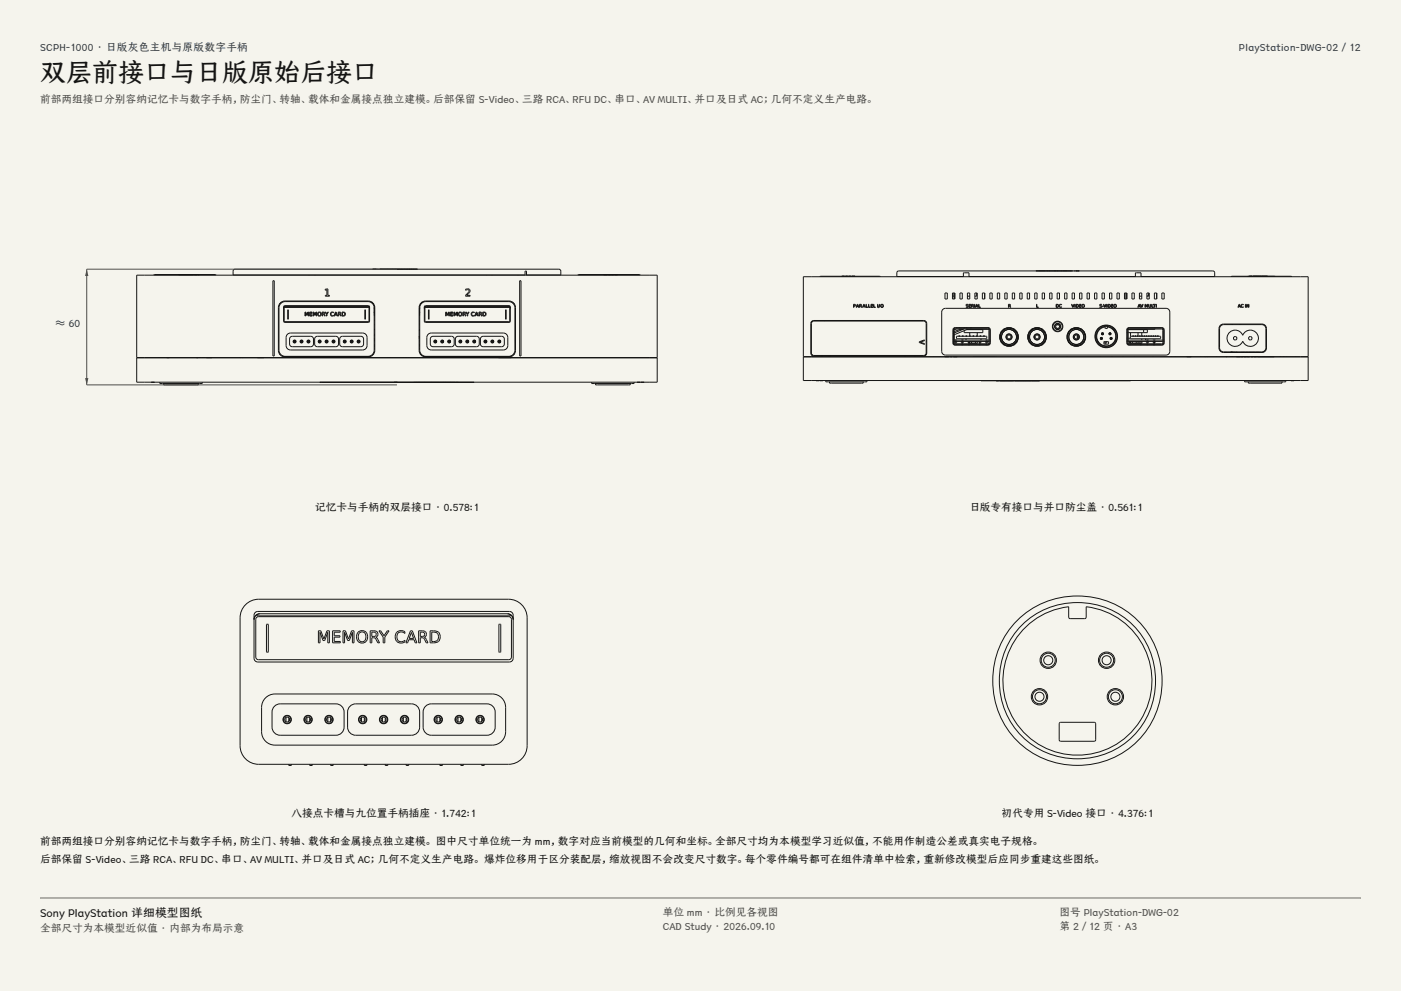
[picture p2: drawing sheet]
<svg xmlns="http://www.w3.org/2000/svg" width="420mm" height="297mm" viewBox="0 0 420 297" stroke-linecap="round" stroke-linejoin="round" font-family="sans-serif">
<g fill="#f5f4ed">
<path d="M0 0h420v297h-420z"/>
<path d="M12 12h396v275h-396z"/>
</g>
<g fill="none" stroke="#141413" stroke-width=".3">
<path d="M41 82.5h156v24.7h-156zM46.1 82.5h18.7M53.6 82.3h.7M53.6 82.3h.1M53.7 82.3h.1M54.3 82.3h.1M54.4 82.3h1.1M54.4 82.3h.1M55.5 82.3h.1M55.6 82.3h.1M55.6 82.3h2.4M55.9 82.3h.1"/>
<path d="M56.1 82.3h.1M56.4 82.3h.1M56.6 82.3h.1M56.8 82.3h.1M57.1 82.3h.1M57.2 82.3h.1M57.3 82.3h.1M58 82.3h.1M58.3 82.3h.5M58.3 82.3h.1M58.4 82.3h.1M58.8 82.3h.4"/>
<path d="M58.8 82.3h.1M59 82.3h.1M59.2 82.3h.1M59.4 82.3l.3 .2M70 80.9l.5-.2h97l.6 .3v1.4h-10.3v-1.1h-.4v1.1h-87.5zM81.8 84.1h.4v22.6h-.4zM83.8 91.1h.2M84 90.8l1.4-.6h25a1.96 1.96 0 0 1 2 2v12.8a1.96 1.96 0 0 1-2 2h-25a1.96 1.96 0 0 1-1.9-2v-12.8zM84.1 90.7h.3M85.2 92l-.2 .4 .2-.4 .4-.2zM85.2 91.6h25.2l.4 .4v4.2l-.4 .4h-25l-.4-.4v-4.2zM85.2 92.2l25.2-.1 .2 .3v3.7l-.2 .3h-24.9l-.3-.3z"/>
<path d="M85.3 91.9h25.2M85.6 91.8h24.6M86.3 95.6h.1M86.3 95.6v-2.7h.1v2.7M86.4 95.6h.1M91.4 93.5h.3l.3 .8 .3-.8h.2v1.2h-.1v-1l-.4 .8-.4-.8v1h-.2zM92.6 82.4v.1M92.8 93.5h.8l-.6 .2v.3h.6l-.6 .2v.4l.6 .1h-.8zM93.9 93.5h.2l.3 .8 .3-.8h.3v1.2h-.2v-1l-.3 .8-.5-.8v1h-.1zM94.4 82.4v.1M96.6 93.5h.3a.33 .33 0 0 1 .4 .2 .33 .33 0 0 1-.2 .5l.4 .5-.6-.5-.3 .5zM96.7 93.7h.4v.3l-.4 .1z"/>
<path d="M97.4 93.5l.5 .5 .5-.5-.4 .6v.6zM97.5 86.7l.8-.1v1.9h.5v.3h-1.3v-.3h.5v-1.6l-.5 .1zM99.2 93.7a.46 .46 0 0 1 .8 .1 .47 .47 0 0 0-.6 0 .47 .47 0 0 0 0 .7 .47 .47 0 0 0 .6 0 .57 .57 0 0 1-.9 0 .57 .57 0 0 1 .1-.8zM100.6 93.5h.2l.4 1.2-.3-.3h-.5l-.3 .3zM100.7 93.7l.2 .6h-.4zM101.4 93.5h.4a.33 .33 0 0 1 .3 .2 .33 .33 0 0 1-.1 .5l.3 .5-.6-.5-.3 .5zM101.6 93.7h.3v.3l-.3 .1zM102.5 93.5a.68 .68 0 0 1 1 .6 .68 .68 0 0 1-1 .6zM102.7 93.7a.5 .5 0 0 1 .7 .4 .5 .5 0 0 1-.7 .5zM109.4 92.9h.2l-.1 2.7h-.1zM110.2 91.8l.4 .2 .2 .4-.2-.4zM111.2 90.6h.4"/>
<path d="M111.4 90.7h.3M111.7 80.6l1.2 .1M111.7 80.6v.1M111.8 91.1h.2M111.9 91.2h.2M112 80.6v.1M112.2 91.9h.1M112.2 92.6v.1M112.2 96h.2M112.2 93.4v.4M112.2 98.7h.2M112.2 97.3h.2"/>
<path d="M112.2 94.6h.1M112.4 92.1h-.2v12.8a1.85 1.85 0 0 1-1.9 1.9h-24.8a1.85 1.85 0 0 1-1.9-1.9v-12.7a1.85 1.85 0 0 1 1.9-1.8h24.8a1.85 1.85 0 0 1 1.9 1.8M112.4 98.8h-.2M112.9 80.6v.1M113.2 80.6h.2M113.2 80.6v.1M113.4 80.6v.1M113.8 80.7h.9M113.8 80.6v.1M114.7 80.6h.2M114.7 80.6v.1M114.9 80.7h.3"/>
<path d="M114.9 80.6v.1M115.2 80.6l.7 .1M115.2 80.6v.1M115.3 80.6v.1M115.9 80.6h.6M115.9 80.6v.1M116.5 80.7h.3M116.5 80.6v.1M116.8 80.7h.1M116.8 80.6v.1M116.8 80.7h1.2M118 80.6h.4"/>
<path d="M118 80.6v.1M118.2 80.6v.1M118.4 80.6v.1M119.1 80.6v.1M119.3 80.6l-.9 .1M119.3 80.7h.9M119.3 80.6v.1M120.2 80.6h.2M120.2 80.6v.1M120.4 80.7h.3M120.4 80.6v.1M120.7 80.6h.2"/>
<path d="M120.7 80.6v.1M120.9 80.6v.1M121.5 80.6l-.6 .1M121.5 80.7h.3M121.5 80.6v.1M121.8 80.6h.3M121.8 80.6v.1M122.1 80.7h.3M122.1 80.6v.1M122.4 80.7h1.2M122.4 80.6v.1M123.6 80.7h.4"/>
<path d="M123.6 80.6v.1M124 80.6h.2M124 80.6v.1M124.2 80.7h.7M124.2 80.6v.1M124.9 80.6h.2M124.9 80.6v.1M125.1 80.6v.1M125.6 98.9l.2 .1zM125.6 96h.2M125.6 96.4h.2M125.6 98.7h.2"/>
<path d="M125.6 97.3h.2M125.6 96.8h.2M125.6 92.1h.2v12.8a1.85 1.85 0 0 0 1.9 1.9h24.8a1.85 1.85 0 0 0 1.9-1.9v-12.7a1.85 1.85 0 0 0-1.9-1.8h-24.8a1.85 1.85 0 0 0-1.9 1.8M125.7 91.9h.1M125.8 92.6v2M125.8 93.4v.4M125.9 91.2h.2M126 91.1h.2M126.2 90.8l1.4-.6h25a1.96 1.96 0 0 1 1.9 2v12.8a1.96 1.96 0 0 1-1.9 2h-25a1.96 1.96 0 0 1-2-2v-12.8zM126.3 90.7h.3M126.4 90.6h.4M127.3 91.8l.3-.2h25l.4 .4v4.2l-.4 .4h-25l-.4-.4z"/>
<path d="M127.4 92l-.2 .4 .2-.4 .4-.2zM127.5 91.9h25.2M127.5 92.2l25-.1 .3 .3v3.7l-.3 .3h-24.9l-.2-.3zM127.8 91.8h24.6M128.4 95.6h.1M128.4 95.6l.1-2.7h.1v2.7M128.5 95.6h.1M128.6 95.6h.1M133.6 93.5h.2l.4 .8 .3-.8h.2v1.2h-.2v-1l-.3 .8-.4-.8v1h-.2zM135 93.5h.8l-.6 .2v.3h.6l-.6 .2v.4l.6 .1h-.8zM136.1 93.5h.2l.3 .8 .3-.8h.2v1.2h-.1v-1l-.3 .8-.5-.8v1h-.1zM138.8 93.5h.3a.33 .33 0 0 1 .4 .2 .33 .33 0 0 1-.2 .5l.4 .5-.6-.5-.3 .5z"/>
<path d="M138.9 93.7h.4v.3l-.4 .1zM139.6 86.7a.83 .83 0 0 1 1.3 .2 .83 .83 0 0 1-.6 1.2l-.4 .4h1v.3h-1.3l.7-1a.56 .56 0 0 0 .2-.9 .56 .56 0 0 0-.9 .1zM139.6 93.5l.5 .5 .5-.5-.4 .6v.6zM141.4 93.7a.46 .46 0 0 1 .8 .1 .47 .47 0 0 0-.6 0 .47 .47 0 0 0 0 .7 .47 .47 0 0 0 .6 0 .57 .57 0 0 1-.9 0 .57 .57 0 0 1 .1-.8zM142.8 93.5h.2l.4 1.2-.3-.3h-.5l-.3 .3zM142.9 93.7l.2 .6h-.5zM143.6 93.5h.3a.33 .33 0 0 1 .4 .2 .33 .33 0 0 1-.2 .5l.4 .5-.6-.5-.3 .5zM143.7 93.7h.4v.3l-.4 .1zM144.7 93.5a.68 .68 0 0 1 1 .6 .68 .68 0 0 1-1 .6zM144.9 93.7a.5 .5 0 0 1 .7 .4 .5 .5 0 0 1-.7 .5zM145.8 82.4v.1M147.5 82.4v.1"/>
<path d="M151.6 92.9h.1v2.7h-.1zM152.4 91.8l.4 .2 .2 .4-.2-.4zM153.6 90.7h.3M154 91.1h.2M155.3 82.4v.1M155.8 84.1h.4v22.6h-.4zM173.2 82.5h18.7M181 82.3h1.1M181 82.3h.1M182.1 82.3h.1M182.3 82.3h.8M182.3 82.3h.1"/>
<path d="M182.5 82.3h.1M183.1 82.3h.1M183.3 82.3h.7M183.3 82.3h.1M184 82.3h.1M184.3 82.3h.8M184.3 82.3h.1M184.4 82.3h.1M184.9 82.3h.1M185.1 82.3h.1M41 107.3h156v7.2h-156zM44.8 107.2v.1"/>
<path d="M45.3 114.6h1M45.3 114.6h.1M45.5 114.6h.1M45.7 114.6h.1M45.9 114.6h.1M46.2 114.6h.1M46.3 114.6h.1M47.6 107.2v.1M47.7 107.2v.1M47.9 114.5v.4h12.7v-.4M48.1 107.2v.1M48.3 107.2v.1"/>
<path d="M48.7 107.2v.1M48.9 107.2v.1M49.1 114.9v.5h10.4v-.5M49.3 107.2v.1M49.5 107.2v.1M50 107.3h.7M50 107.2h.1M50.3 107.2h.1M51.3 107.2v.1M52 107.2v.1M53.8 107.2v.1M57 107.2v.1"/>
<path d="M58.9 107.3h.5M59 107.2h.1M59.1 107.2h.1M59.8 107.2h.1M60 107.2h.1M60.1 107.2h.1M60.8 107.2h.1M61.1 107.2h.1M61.7 107.2v.1M62.7 107.2l-.8 .1M62.7 107.2l.8 .1M62.7 107.2v.1"/>
<path d="M62.9 107.2h.1M63.4 107.2h.1M69.3 107.2v.1M71.6 107.2v.1M72 107.2v.1M72.2 107.2l.1 .1M72.8 107.2l.1 .1M74.2 107.2v.1M77.2 107.2v.1M78.5 107.2h.1M78.8 107.2l.3 .1M81.3 107.2v.1"/>
<path d="M83.3 107.2v.1M83.5 102.5h.1M83.5 102.1h.1M83.8 106.1h.2M84.8 106.9h26.3M85.4 106.9v.1M85.4 107.2v.1M86.3 100.1l.8-.3h21.6a1.33 1.33 0 0 1 1.3 1.3v2.5a1.33 1.33 0 0 1-1.3 1.3h-21.6a1.33 1.33 0 0 1-1.3-1.3v-2.5zM87 101l.6-.2h5.6a.81 .81 0 0 1 .8 .8v1.5a.81 .81 0 0 1-.8 .8h-5.6a.81 .81 0 0 1-.8-.8v-1.5zM88.2 102.1v.5M88.2 102.5h.3M88.5 106.9h.1"/>
<path d="M88.5 102.7h.1M88.5 102h.1M88.5 102.2v.3M88.5 102.1h.1M88.7 102.5h.1M88.7 102.2h.1M88.7 106.9h.1M89 106.9v.1M89 107.2v.1M90.3 102.1v.5M90.3 102.5h.3M90.6 106.9h.1"/>
<path d="M90.6 102.7h.1M90.6 102h.1M90.6 102.2v.3M90.6 102.1h.1M90.7 102.5h.1M90.7 102.2h.1M90.8 106.9h.1M92.4 102.1v.5M92.4 102.5h.3M92.4 102.6h.1M92.6 106.9h.1M92.7 102.7h.1"/>
<path d="M92.7 102h.1M92.7 102.2l-.1 .3M92.7 102.1h.1M92.8 102.5h.1M92.8 102.2h.1M92.9 106.9h.1M94.6 101l.5-.2h5.6a.81 .81 0 0 1 .8 .8v1.5a.81 .81 0 0 1-.8 .8h-5.6a.81 .81 0 0 1-.8-.8v-1.5zM94.7 106.9v.1M94.7 107.2v.1M95.7 102.1v.5M95.7 102.5h.3M95.8 102.6h.1"/>
<path d="M95.9 114.6h46.2M95.9 114.6h.1M96 102.2h.1M96 102.2v.3M96 106.9h.1M96 102.7h.1M96 102h.1M96.1 102.1h.1M96.2 102.5h.1M96.2 102.2h.1M96.2 106.9h.1M97.8 102.1v.5"/>
<path d="M97.8 102.5h.3M98.1 102.2h.1M98.1 102.2v.3M98.1 106.9h.1M98.1 102.7h.1M98.1 102h.1M98.1 102.1h.1M98.3 106.9v.1M98.3 107.2v.1M98.3 102.5h.1M98.3 102.2h.1M98.3 106.9h.1"/>
<path d="M99.9 102.1v.5M99.9 102.5h.3M100.1 106.9h.1M100.2 102.7h.1M100.2 102.2l-.1 .3M100.3 102l-.1 .1M100.3 102.5h.1M100.3 102.2h.1M100.4 106.9h.1M101.6 106.9v.1M101.6 107.2v.1M102.1 101l.5-.2h5.6a.81 .81 0 0 1 .8 .8v1.5a.81 .81 0 0 1-.8 .8h-5.6a.81 .81 0 0 1-.8-.8v-1.5z"/>
<path d="M103.2 102.1v.5l.3-.1v-.3M103.2 102.5h.3M103.5 106.9h.1M103.5 102.7h.1M103.5 102h.1M103.6 102.1h.1M103.7 102.5h.1M103.7 102.2h.1M103.8 106.9h.1M105.2 106.9v.1M105.2 107.2v.1M105.3 102.1v.5"/>
<path d="M105.3 102.5h.3M105.6 102.2h.1M105.6 102.2v.3M105.6 106.9h.1M105.6 102.7h.1M105.6 102h.1M105.6 102.1h.1M105.8 102.5h.1M105.8 102.2h.1M105.8 106.9h.1M107.4 102.1v.5M107.4 102.5h.3"/>
<path d="M107.7 102.2h.1M107.7 102.2v.3M107.7 106.9h.1M107.7 102.7h.1M107.7 102h.1M107.7 102.1h.1M107.8 102.5h.1M107.8 102.2h.1M107.9 106.9h.1M111.8 106.1h.2M112.2 103.9h.2M112.2 103.7h.2"/>
<path d="M112.2 103.4h.2M112.2 101.9l.2 .1M112.2 101.8l.2 .1M112.2 101.5l.2 .1M112.2 102.5h.2M112.2 104.5h.2M112.2 102.1h.2M112.4 100.2h-.2M112.4 100.3h-.2M112.4 100.5l-.2 .2M115.5 107.2v.1M116.1 107.2v.1"/>
<path d="M116.4 107.2v.1M116.7 107.2v.1M117 107.2v.1M117.3 107.2v.1M117.6 107.2v.1M118.2 114.6h.1M118.3 114.6h.1M118.5 114.6h.1M118.7 114.6h.1M119 114.6h.1M119.1 114.6h.1M120.4 107.2v.1"/>
<path d="M120.7 107.2v.1M121 107.2v.1M121.3 107.2v.1M121.6 107.2v.1M121.9 107.2v.1M122.5 107.2v.1M124 114.6h.8M124 114.6h.1M124.8 114.6h.5M124.8 114.6h.1M125.5 114.6h.1M125.6 114.6h.1"/>
<path d="M125.6 100.7v.8M125.6 102.5h.2M125.6 104.5h.2M125.6 102.1h.2M125.7 114.6h.1M125.8 114.6h.1M125.8 103.7l-.2 .1M125.8 103.5l-.2 .1M125.8 103.2h-.2M125.9 114.6h.1M126 106.1h.2M126.3 114.6h.1"/>
<path d="M126.4 114.6h.1M126.5 114.6h.1M126.6 114.6h.7M126.6 114.6h.1M126.9 106.9h26.3M127.3 114.6h.5M127.3 114.6h.1M127.8 114.6h.1M128.4 114.6h.1M128.5 100.1l.8-.3h21.6a1.33 1.33 0 0 1 1.3 1.3v2.5a1.33 1.33 0 0 1-1.3 1.3h-21.6a1.33 1.33 0 0 1-1.3-1.3v-2.5zM128.5 114.6h.1M129.1 114.6h.1"/>
<path d="M129.2 101l.6-.2h5.6a.81 .81 0 0 1 .8 .8v1.5a.81 .81 0 0 1-.8 .8h-5.6a.81 .81 0 0 1-.8-.8v-1.5zM129.3 114.6h.1M129.3 114.6h.8M130.1 114.6h.1M130.2 114.6h.1M130.2 114.6h.7M130.4 102.5h.3M130.4 102.1v.5M130.7 106.9h.1M130.7 102.7h.1M130.7 102h.1M130.7 102.2v.3"/>
<path d="M130.7 102.1h.1M130.8 102v.1M130.8 102.5h.1M130.8 102.2h.1M130.9 114.6h.1M130.9 106.9h.1M131.1 114.6h.1M131.2 114.6h.1M131.6 114.6h.1M131.8 114.6h.1M131.9 114.6h.9M131.9 114.6h.1"/>
<path d="M132.5 102.5h.3M132.5 102.1v.5M132.7 106.9h.1M132.8 102.7h.1M132.8 102h.1M132.8 114.6h.1M132.8 102.2l-.1 .3M132.8 102.1h.1M132.9 114.6h.7M132.9 114.6h.1M132.9 102.5h.1M132.9 102.2h.1"/>
<path d="M133 106.9h.1M133.6 114.6h.1M133.7 114.6h.5M134.2 114.6h.1M134.4 114.6h.1M134.5 102.5h.4M134.5 102.1v.5M134.8 114.6h.1M134.8 106.9h.1M134.9 102.7h.1M134.9 102h.1M134.9 102.2l-.1 .3"/>
<path d="M134.9 114.6h.1M134.9 102.1h.1M135 102.5h.1M135 102.2h.1M135 114.6h.1M135.1 106.9h.1M135.7 114.6h.1M135.8 114.6h.3M135.8 114.6h.1M136.3 114.6h.1M136.4 114.6h.1M136.6 114.6h.8"/>
<path d="M136.6 114.6h.1M136.7 101l.6-.2h5.6a.81 .81 0 0 1 .8 .8v1.5a.81 .81 0 0 1-.8 .8h-5.6a.81 .81 0 0 1-.8-.8v-1.5zM137.4 114.6h.1M137.5 106.9v.1M137.5 107.2v.1M137.9 102.5h.3M137.9 102.1v.5M138.2 102.2h.1M138.2 102.2v.3M138.2 106.9h.1M138.2 102.7h.1M138.2 102h.1"/>
<path d="M138.2 102.1h.1M138.4 102.5h.1M138.4 102.2h.1M138.4 106.9h.1M140 102.5h.3M140 102.1v.5M140.3 106.9h.1M140.3 102.7h.1M140.3 102h.1M140.3 102.2v.3M140.3 102.1h.1M140.4 102.5h.1"/>
<path d="M140.4 102.2h.1M140.5 106.9h.1M142.1 102.5h.3M142.1 102.1v.5M142.1 114.6h.1M142.3 106.9h.1M142.4 102.7h.1M142.4 102h.1M142.4 102.2l-.1 .3M142.4 102.1h.1M142.5 102.5h.1M142.5 102.2h.1"/>
<path d="M142.6 106.9h.1M144.3 101l.5-.2h5.6a.81 .81 0 0 1 .8 .8v1.5a.81 .81 0 0 1-.8 .8h-5.6a.81 .81 0 0 1-.8-.8v-1.5zM144.4 106.9v.1M144.4 107.2v.1M145.4 102.5h.3M145.4 102.1v.5M145.5 102.6h.1M145.7 106.9h.1M145.7 102.7h.1M145.7 102h.1M145.7 102.2v.3M145.8 102.1h.1"/>
<path d="M145.9 102.5h.1M145.9 102.2h.1M145.9 106.9h.1M147.5 102.5h.3M147.5 102.1v.5M147.8 102.2h.1M147.8 102.2v.3M147.8 106.9h.1M147.8 102.7h.1M147.8 102h.1M147.8 102.1h.1M148 102.5h.1"/>
<path d="M148 102.2h.1M148 106.9h.1M149.6 102.5h.3M149.6 102.1v.5M149.8 107.2l-.3 .1M149.8 106.9h.1M149.9 102.7h.1M149.9 102h.1M149.9 102.2l-.1 .3M149.9 102.1h.1M150 102.5h.1M150 102.2h.1"/>
<path d="M150.1 106.9h.1M150.6 106.9v.1M150.6 107.2h.1M151.2 106.9v.1M151.2 107.2h.1M151.6 106.9v.1M151.6 107.2h.1M152.1 106.9v.1M152.1 107.2h.1M153 107.2l.3 .1M154 106.1h.2M154.4 102.5h.1"/>
<path d="M154.4 102.1h.1M154.7 107.2v.1M156.7 107.2v.1M162.6 107.2v.1M165.6 107.2v.1M177.4 114.5v.4h12.7v-.4M178.5 114.9v.5h10.4v-.5M188.6 107.2v.1M190.4 107.2v.1M191 114.6h.9M191 114.6h.1M191.1 114.6h.1"/>
<path d="M191.4 114.6h.1M191.6 114.6h.1M191.8 114.6h.1M191.9 114.6h.1M192.1 114.6h.1M192.1 114.6h1M192.3 114.6h.1M192.5 114.6h.1M192.7 114.6h.1M193 114.6h.1M193.1 114.6h.1M193.2 107.2v.1"/>
<path d="M194.4 107.2v.1"/>
<circle cx="95.8" cy="94.1" r=".6"/>
<circle cx="95.8" cy="94.1" r=".46"/>
<circle cx="138" cy="94.1" r=".6"/>
<circle cx="138" cy="94.1" r=".46"/>
<circle cx="88.3" cy="102.3" r=".42"/>
<circle cx="88.3" cy="102.3" r=".37"/>
<circle cx="88.3" cy="102.3" r=".24"/>
<circle cx="90.4" cy="102.3" r=".42"/>
<circle cx="90.4" cy="102.3" r=".37"/>
<circle cx="90.4" cy="102.3" r=".24"/>
<circle cx="92.5" cy="102.3" r=".42"/>
<circle cx="92.5" cy="102.3" r=".37"/>
<circle cx="92.5" cy="102.3" r=".24"/>
<circle cx="95.8" cy="102.3" r=".42"/>
<circle cx="95.8" cy="102.3" r=".37"/>
<circle cx="95.8" cy="102.3" r=".24"/>
<circle cx="97.9" cy="102.3" r=".42"/>
<circle cx="97.9" cy="102.3" r=".37"/>
<circle cx="97.9" cy="102.3" r=".24"/>
<circle cx="100" cy="102.3" r=".42"/>
<circle cx="100" cy="102.3" r=".37"/>
<circle cx="100" cy="102.3" r=".24"/>
<circle cx="103.3" cy="102.3" r=".42"/>
<circle cx="103.3" cy="102.3" r=".37"/>
<circle cx="103.3" cy="102.3" r=".24"/>
<circle cx="105.4" cy="102.3" r=".42"/>
<circle cx="105.4" cy="102.3" r=".37"/>
<circle cx="105.4" cy="102.3" r=".24"/>
<circle cx="107.5" cy="102.3" r=".42"/>
<circle cx="107.5" cy="102.3" r=".37"/>
<circle cx="107.5" cy="102.3" r=".24"/>
<circle cx="130.5" cy="102.3" r=".42"/>
<circle cx="130.5" cy="102.3" r=".37"/>
<circle cx="130.5" cy="102.3" r=".24"/>
<circle cx="132.6" cy="102.3" r=".42"/>
<circle cx="132.6" cy="102.3" r=".37"/>
<circle cx="132.6" cy="102.3" r=".24"/>
<circle cx="134.7" cy="102.3" r=".42"/>
<circle cx="134.7" cy="102.3" r=".37"/>
<circle cx="134.7" cy="102.3" r=".24"/>
<circle cx="138" cy="102.3" r=".42"/>
<circle cx="138" cy="102.3" r=".37"/>
<circle cx="138" cy="102.3" r=".24"/>
<circle cx="140.1" cy="102.3" r=".42"/>
<circle cx="140.1" cy="102.3" r=".37"/>
<circle cx="140.1" cy="102.3" r=".24"/>
<circle cx="142.2" cy="102.3" r=".42"/>
<circle cx="142.2" cy="102.3" r=".37"/>
<circle cx="142.2" cy="102.3" r=".24"/>
<circle cx="145.5" cy="102.3" r=".42"/>
<circle cx="145.5" cy="102.3" r=".37"/>
<circle cx="145.5" cy="102.3" r=".24"/>
<circle cx="147.6" cy="102.3" r=".42"/>
<circle cx="147.6" cy="102.3" r=".37"/>
<circle cx="147.6" cy="102.3" r=".24"/>
<circle cx="149.7" cy="102.3" r=".42"/>
<circle cx="149.7" cy="102.3" r=".37"/>
<circle cx="149.7" cy="102.3" r=".24"/>
</g>
<path d="M119 80.7h-93v34.7h93" fill="none" stroke="#504e49" stroke-width=".3"/>
<g fill="#504e49">
<path d="M26 80.7l.5 2h-1z"/>
<path d="M25.5 113.3h1l-.5 2.1z"/>
</g>
<g fill="none" stroke="#141413" stroke-width=".3">
<path d="M240.8 82.9h151.4v24h-151.4zM243.1 96.8h.1M243.2 96.5v9.7M243.2 96.5l.8-.4h32.9a.9 .9 0 0 1 .9 .8v8.9a.9 .9 0 0 1-.9 .9h-32.9l-.8-.5M243.2 96.5v.1M243.4 96.2v.3M243.5 96.4l.5-.2 33.2 .1 .5 .6-.1 9.2-.7 .4h-33.2l-.5-.7v-8.9zM245.8 82.9h18.1M246.1 96.1v.1M247.2 96.1v.1M252.4 82.8h.8zM252.5 82.8h.1"/>
<path d="M253 82.8h.1M253.4 82.8h.8zM254.4 82.8h.7zM255.3 82.8h1zM255.9 91.2h.3a.3 .3 0 0 1 .3 .4 .3 .3 0 0 1-.5 .2l-.1 .3zM256 91.3l.3 .1v.2l-.3 .1zM257 91.2l.5 .9-.2-.2-.6 .2zM257.1 91.3l.1 .5h-.3zM257.7 91.2h.3a.26 .26 0 0 1 .3 .2 .26 .26 0 0 1-.2 .3l.3 .4-.5-.4-.2 .4zM257.8 91.3h.3v.3h-.3zM258.9 91.2l.5 .9-.2-.2-.6 .2zM259 91.3l.2 .5h-.4z"/>
<path d="M259.6 91.2l.1 .8 .5 .1h-.6zM260.3 91.2l.2 .8 .4 .1h-.6zM261.1 91.2h.6l-.5 .1v.3h.5l-.5 .1v.3l.5 .1h-.6zM261.9 91.2l.1 .8 .4 .1h-.5zM263.1 91.2l.1 .9zM263.7 91.2l-.3 1zM278.8 82.9h.1M281.3 82.9h.1M282.8 92.6l.6-.2 66.5 .1 .6 .4 .2 .6-.1 12.2-.4 .5-.6 .2h-66.5l-.6-.4-.2-.7v-11.8zM283.3 87.8h.7v1.8h-.7zM285.5 88.8h.5v.8M285.5 87.8h.7v1.8h-.7z"/>
<path d="M285.8 99.9l-.1 .1M285.8 98.9l.6-.6h9.8l.5 .6v3.8l-.3 .5-10 .1-.6-.6M285.8 98.9v4.3M285.8 99.4l-.1 .1M285.8 98.9l-.1 .1M285.9 98.4l.4-.2h10.2l.4 .7-.1 4.1-.6 .4h-10.1l-.4-.6v-3.9zM286 87.8v1M286.1 98.8l.4-.2 9.8 .1 .2 .3-.1 3.8-.3 .2h-9.8l-.2-.3zM286.7 98.6l-.6 .2M286.8 98.2v.1M287.8 87.8h.7v1.8h-.7zM287.9 98.2l-.5 .1"/>
<path d="M287.9 98.7h.8M288.2 98.6l-2.1 .7M288.8 82.9h-19.9v-1.1l.5-.6h94.2l.4 .2 .1 .4v1.1h-22M288.8 82.9v-1.1h1.7v1.1M288.9 98.6l-2.8 1.2M289.4 98.2l-.5 .1M289.7 91.3l.5-.1-.5 .3a.35 .35 0 0 1 .5 .1 .35 .35 0 0 1-.1 .5 .35 .35 0 0 1-.5-.1l.5-.1-.4-.3zM289.8 98.8h4.8v.9h-5.6v-.6M290 98.2l-.4 .1M290 87.8h.7v1.8h-.7zM290 88.8h.7M290.1 98.7h6.2"/>
<path d="M290.3 98.6l-4.2 1.7M290.5 91.2h.5l-.4 .1v.3h.4l-.4 .1v.3l.4 .1h-.5zM290.5 82.9h49.9M290.7 99.7v1M291.3 91.2h.2a.26 .26 0 0 1 .3 .2 .26 .26 0 0 1-.1 .3l.3 .4-.5-.4-.2 .4zM291.3 98.2l-.4 .1M291.4 91.3h.3v.3h-.3zM292.1 91.2l.2 .9zM292.3 87.8h.7v1.8h-.7zM292.7 91.2l.5 .9-.2-.2-.6 .2zM292.8 87.8v1h-.5M292.8 91.3l.2 .5h-.4z"/>
<path d="M293 99.7v1.1M293.4 91.2l.1 .8 .4 .1h-.5zM294 98.7v.1M294.5 87.8h.7v1.8h-.7zM296.3 98.2l.3 .1M296.7 98.7h.2M296.7 87.8h.7v1.8h-.7zM299 87.8h.7v1.8h-.7zM301 98.7h.3M301.2 87.8h.7v1.8h-.7zM302.3 91.2h.3a.26 .26 0 0 1 .3 .2 .26 .26 0 0 1-.1 .3l.2 .4-.4-.4-.3 .4zM302.4 91.3h.3v.3h-.3z"/>
<path d="M303.5 87.8h.7v1.8h-.7zM303.7 98.7h.3M305.7 87.8h.7v1.8h-.7zM308 87.8h.7v1.8h-.7zM309.2 98.8v.2M309.2 99.5h.1M309.4 98.7h.3M309.9 99h.1M310.1 98.9h.1M310.2 87.8h.7v1.8h-.7zM310.6 81.2h.8M310.6 81.2h.1"/>
<path d="M310.7 91.2l.2 .8 .4 .1h-.6zM311.4 81.2h.1M311.5 81.2h1.7M311.5 81.2h.1M311.5 98.8h.1M312.1 98.7h.3M312.4 87.8h.7v1.8h-.7zM313.1 99.4v.3M313.2 81.2h4.4M313.2 81.2h.1M313.4 81.2h.1M313.5 81.2h.1"/>
<path d="M313.8 81.2h.1M314.4 81.2h.1M314.7 87.8h.7v1.8h-.7zM315 81.2h.1M315.3 81.2h.1M315.6 81.2h.1M315.6 97.3h.2M315.7 98.7h.2M315.8 81.2h.1M316.3 97.3h.1M316.6 91.2a.52 .52 0 0 1 .8 .5 .52 .52 0 0 1-.8 .4zM316.6 96.3h.9"/>
<path d="M316.7 98.7h.7M316.7 91.3a.38 .38 0 0 1 .5 .4 .38 .38 0 0 1-.5 .3zM316.8 81.2h.1M316.8 97.3h.5M316.9 87.8h.7v1.8h-.7zM317.2 81.2h.1M317.3 81.2h.1M317.6 81.2h1.9M317.6 81.2h.1M317.6 91.3l.5-.1 .2 .2a.36 .36 0 0 0-.5 0 .36 .36 0 0 0 0 .5 .36 .36 0 0 0 .5 0 .45 .45 0 0 1-.7 .1 .45 .45 0 0 1 0-.7zM317.7 97.3h.1M318.2 98.7h.2"/>
<path d="M318.4 97.3h.1M319.2 87.8h.7v1.8h-.7zM319.5 81.2h.4M319.5 81.2h.1M319.9 81.2h.1M320 81.2h1.4M320 81.2h.1M321.2 98.7h.3M321.2 91.2l.4 .8 .5-.8-.4 .9zM321.4 81.2h.1M321.4 87.8h.7v1.8h-.7zM321.5 81.2h.1"/>
<path d="M321.5 99h.1M321.9 81.2h.2M321.9 81.2h.1M322.1 81.2h.1M322.2 91.2l.1 .9zM322.4 81.2h.1M322.6 91.2a.52 .52 0 0 1 .7 .5 .52 .52 0 0 1-.7 .4zM322.7 91.3a.38 .38 0 0 1 .5 .4 .38 .38 0 0 1-.5 .3zM322.9 98.7v.1M323.1 98.8h.1M323.5 91.2h.6l-.4 .1v.3h.4l-.4 .1v.3l.4 .1h-.6zM323.6 81.2h-1.2"/>
<path d="M323.6 81.2h.1M323.6 87.8h.7v1.8h-.7zM323.8 99h.1M323.8 98.7h.4M325.9 87.8h.7v1.8h-.7zM328.1 87.8h.7v1.8h-.7zM329 98.7h.2M329.4 99l1.2-.8 .7-.2v.4h.6l.1-.4a2.86 2.86 0 0 1 2.4 3.7 2.86 2.86 0 0 1-4.1 1.6 2.86 2.86 0 0 1-.9-4.3zM329.5 98.7h.2M329.8 91.3l.5-.1-.5 .3a.35 .35 0 0 1 .5 .1 .35 .35 0 0 1-.1 .5 .35 .35 0 0 1-.5-.1l.5-.1-.5-.3zM330.4 87.8h.7v1.8h-.7zM330.5 91.7l.3 .1z"/>
<path d="M330.8 91.2l.4 .8 .4-.8-.3 .9zM331.8 91.2l.1 .9zM332 98.4h-.1M332.1 91.2a.52 .52 0 0 1 .8 .5 .52 .52 0 0 1-.8 .4zM332.3 91.3a.38 .38 0 0 1 .5 .4 .38 .38 0 0 1-.5 .3zM332.6 87.8h.7v1.8h-.7zM333.1 91.2h.6l-.5 .1v.3h.5l-.5 .1v.3l.5 .1h-.6zM333.5 98.7h.2M334.1 98.7h.2M334.9 87.8h.7v1.8h-.7zM337.1 87.8h.7v1.8h-.7zM337.5 87.8v1.8"/>
<path d="M337.8 99.7h.2M337.8 98.8h.2M337.8 98.7h.2M337.9 98.7v.1M338 98.4l.5-.2h10.1l.4 .7v4.1l-.7 .4h-10.1l-.4-.6v-3.9zM338 98.6l.5-.3 10.1 .1 .2 .5v4.1l-.5 .3-10.1-.1-.2-.5zM338.2 99.7h4.6M338.3 98.8h4.5M338.3 98.8l.3-.2 9.8 .1 .2 .3-.1 3.8-.3 .2h-9.8l-.2-.3zM338.9 99.7v1.1M339.3 87.8h.7v1.8h-.7zM340.4 82.9v-1.1h1.7v1.1"/>
<path d="M341.2 99.7v1.1M341.4 91.2l.5 .9-.2-.2-.6 .2zM341.5 91.3l.2 .5h-.4zM341.6 87.8h.7v1.8h-.7zM341.6 88.8h.7M341.9 91.2l.4 .8 .4-.8-.3 .9zM342.2 98.7v.1M342.3 99.7v1.1M342.8 98.8h1.2v.9h-1.2M342.8 98.8v.9M343.2 91.2h.2l.3 .6 .2-.6h.2v.9l-.1-.8-.3 .7-.3-.7-.2 .8zM343.3 98.7v.1"/>
<path d="M343.8 87.8h.7v1.8h-.7zM344.3 91.2l.1 .6a.23 .23 0 0 0 .3 .2 .23 .23 0 0 0 .2-.2l.1-.6v.6a.35 .35 0 0 1-.3 .3 .35 .35 0 0 1-.4-.3zM344.4 88.2l-.4 .6M344.4 87.8v1h-.6M345.3 91.2l.1 .8 .4 .1h-.5zM345.7 91.2h.7l-.3 .1v.8l-.1-.8zM346.1 87.8h.7v1.8h-.7zM346.2 98.6l-7.8 .1M346.2 98.2v.1M346.6 91.2l.1 .9zM348.3 87.8h.7v1.8h-.7zM365.8 97.8l1-.5h11.5a1.23 1.23 0 0 1 1.2 1.2v5.7a1.23 1.23 0 0 1-1.2 1.3h-11.5a1.23 1.23 0 0 1-1.2-1.3v-5.7z"/>
<path d="M366 97.4l.8-.3h11.5a1.35 1.35 0 0 1 1.4 1.4v5.8a1.35 1.35 0 0 1-1.4 1.3h-11.5a1.35 1.35 0 0 1-1.4-1.3v-5.8zM368.7 99.5a2.44 2.44 0 0 1 3.9 1 2.44 2.44 0 0 1 3.7-1.1 2.44 2.44 0 0 1 0 3.9 2.44 2.44 0 0 1-3.7-1 2.44 2.44 0 0 1-3.7 1.1 2.44 2.44 0 0 1-.2-3.9zM369.1 97.1v.2M369.1 82.9h18.1M369.3 97.1v.2M369.5 97.1v.2M371.5 91.2l.4 .9-.2-.2-.6 .2zM371.5 91.3l.2 .5h-.3zM371.7 97.1v.2M372 97.1v.2M372.1 91.3l.4-.1 .3 .2a.36 .36 0 0 0-.6 0 .36 .36 0 0 0 0 .5 .36 .36 0 0 0 .6 0 .45 .45 0 0 1-.8 .1 .45 .45 0 0 1 .1-.7zM373.3 91.2l.2 .9z"/>
<path d="M373.7 91.2l.6 .8 .1-.8v.9l-.6-.7-.1 .7zM374 82.9h8.3M374.7 82.8h.7h-.7M374.7 82.8h.1M376.2 82.8h.1M376.8 82.8h.1M376.9 82.8h.1M377.4 82.8h.1M377.5 82.8h.1M377.5 82.8h-1.9h1.9M377.6 82.8h.4h-.4M377.6 82.8h.1"/>
<path d="M378.2 82.8h.1M378.2 82.8h.4M378.6 82.8h.2M378.6 82.8h.1M378.8 82.8h.1M378.9 82.8h.5M378.9 82.8h.1M379.3 82.8h.1M379.4 82.8h.6h-.6M240.8 107h151.4v7h-151.4zM243.1 106h.1M243.2 106.2h.1"/>
<path d="M243.4 106.3v.2M243.4 106.9v.1M244.6 114.1h.1M245.1 114.1h.1M245.6 114.1h.1M245.8 114.1h.1M246.1 106.5v.2M246.1 106.9v.1M246.2 114.1h.1M246.3 114.1h.1M246.5 106.5v.2M246.5 106.9v.1"/>
<path d="M246.7 114.1h.1M247.6 114v.4h12.3v-.4M248.6 106.5v.2M248.6 106.9v.1M248.7 114.4v.4h10.1v-.4M249 106.5v.2M249 106.9v.1M271.3 106.5v.2M271.3 106.9v.1M274.2 106.5v.2M274.2 106.9v.1M275.6 102.4l1.6-.5v.2l-1.3 .4 1.3 .5v.2l-1.6-.6z"/>
<path d="M277.7 101.9h.1M277.7 102.3h.1M279.9 106.9v.1M281.9 106.9v.1M283.3 106.9h.3M283.3 106.9v.1M284.4 106.9v.1M284.9 106.9v.1M285.3 106.9v.1M285.7 101.9h.1M285.7 102.3h.1M285.8 100.4v.1"/>
<path d="M285.8 106.9v.1M286.1 101.9h10.4M286.1 102.3h10.4M286.1 102.3l.2 .2M286.2 101.9h-.1M286.3 102.3v.7M286.3 103.3v.1M286.5 101.9h-.1M286.6 101.9h-.1M286.6 102.4h.2M286.6 102.3v.7M286.6 103.3v.1"/>
<path d="M286.7 106.9h.3M286.8 101.9h.1M286.8 100.8h8.9l.1 .6-9 .1zM286.8 102.4l-.2 .1M286.8 102.3v.1M287 106.9v.1M287.4 100.7h.1M287.5 100.7h-.1M287.5 100.7h.2M287.7 100.7h.1M288.1 102.3l.3 .2M288.2 101.9h.1"/>
<path d="M288.4 102.3v.7M288.4 103.3v.1M288.5 101.9h.1M288.6 101.9h-.1M288.6 102.4h.3M288.6 102.3v.7M288.6 103.3v.1M288.8 100.7h-.3h.3M288.8 100.7h.1M288.8 101.9h.1M288.9 102.4l-.3 .1M288.9 102.3v.1"/>
<path d="M289.6 101.5v.4M289.8 100.7h-.2h.2M289.8 100.7h.1M290.2 102.3l.2 .2M290.4 102.3v.7M290.4 103.3v.1M290.6 100.7h.1M290.6 102.4h.1M290.6 102.5h.1M290.6 102.3v.7M290.6 103.3v.1M290.6 100.7h.3"/>
<path d="M290.7 102.4h2.3v.5h-2.3zM290.7 100.7v.1M290.9 100.7h.1M290.9 102.4h-.1M290.9 102.3v.1M291.3 102.3v.6M291.7 100.7h.1M291.7 100.7h.2M291.8 106.9v.1M291.9 100.7h.1M292.1 106.9v.1M292.4 102.3v.1"/>
<path d="M292.4 106.9v.1M292.4 102.4v.5M292.6 106.9v.1M292.7 100.7h.1M292.7 100.7h.3M292.9 106.9v.1M293 100.7h.1M293.2 106.9v.1M293.4 102.3l.2 .2M293.5 106.9v.1M293.6 102.3v.7M293.6 103.3v.1"/>
<path d="M293.7 106.9v.1M293.8 100.7h.1M293.8 100.7h.3h-.3M293.9 102.4h.2M293.9 102.3v.7M293.9 103.3v.1M294 106.9v.1M294.1 101.9h.1M294.1 114.1h.5M294.1 101.5v.4M294.1 114.1h.1M294.1 102.4l-.2 .1"/>
<path d="M294.1 102.3v.1M294.2 106.9v.1M294.5 106.9v.1M294.7 106.9v.1M294.8 100.7h.1M294.8 100.7h.3M295 106.9v.1M295.1 100.7h.1M295.3 106.9v.1M295.4 102.3l.2 .2M295.5 101.9h-.1M295.5 106.9v.1"/>
<path d="M295.6 102.3v.7M295.6 103.3v.1M295.8 106.9v.1M295.9 101.9h-.1M295.9 102.4h.3M295.9 102.3v.7M295.9 103.3v.1M296.1 106.9v.1M296.1 101.9h.1M296.2 102.4l-.3 .1M296.2 102.3v.1M296.3 106.9v.1"/>
<path d="M296.6 106.9v.1M296.7 101.9h.2M296.7 102.3h.2M296.8 106.9v.1M297.1 106.9v.1M297.3 106.9v.1M297.6 106.9v.1M297.9 106.9v.1M298.1 106.9v.1M298.6 106.9v.1M298.6 114.1h.8M298.6 114.1h.1"/>
<path d="M299.4 114.1h.1M299.6 114.1h.2M299.6 114.1h.1M299.8 114.1h.1M299.9 114.1h1.4M299.9 101.9h.2M300.1 102.3h.2M300.4 101.9h.1M300.7 102.3h.1M300.7 102.3v.1M300.8 102.5h.1M300.9 102.6h.1"/>
<path d="M300.9 103v.2M301.2 102.8h.1M301.2 103.2v.2M301.3 114.1h.1M301.4 114.1h.4M301.4 114.1h.1M301.8 114.1h2M301.8 114.1h.1M302.9 103.2h.1M302.9 103.5v.2M303.2 103.1h.1M303.2 103.5v.1"/>
<path d="M303.8 114.1h.1M303.9 114.1h.1M304.1 114.1h2.1M304.1 114.1h.1M304.3 102.3h.1M304.3 114.1h.1M304.5 101.9h.1M304.7 102.3h.2M304.7 114.1h.1M304.7 102.3l.1 .2M305.1 101.9h.1M305.1 101.9h-.2"/>
<path d="M305.7 114.1h.1M306 114.1h.1M306.2 114.1h.1M306.3 114.1h1.8M306.3 114.1h.1M306.6 114.1h.1M307.2 114.1h.1M307.8 114.1h.1M308.1 114.1h.8M308.1 114.1h.1M308.3 101.9h.2M308.5 102.3h.2"/>
<path d="M308.8 101.9h.1M308.9 114.1h.3M308.9 114.1h.1M309.1 102.3h.1M309.2 114.1h.1M309.2 114.1h1.1M309.2 102.5h.1M309.2 102.9v.3M309.9 103h.1M309.9 103.4v.1M310.1 100.6v.8M310.1 103.1h.1"/>
<path d="M310.1 103.4v.2M310.3 114.1h.3M310.3 114.1h.1M310.6 114.1h1.1M310.6 114.1h.1M311.5 100.2v.2M311.7 114.1h.1M311.7 100.6h.1M312.7 102.3h.1M312.9 101.9h.1M313.1 100.6h.1M313.1 100.7v.6"/>
<path d="M313.1 106.9v.1M313.3 102.3l-.2 .3M313.3 101.9h.2M319.9 106.9v.1M319.9 100.6h.2M320.1 101.9h.2M320.3 102.3h.2M320.4 100.6h.1M320.6 101.9h.1M320.9 102.3h.1M322.9 100.1v.1M322.9 100.5v1"/>
<path d="M322.9 101.8v.1M322.9 103.2h.1M322.9 103.5v.2M323.1 100.2v.1M323.1 100.6v.8M323.1 101.7v.1M323.1 103.2h.1M323.1 103.5v.2M323.8 102.9h.1M323.8 103.3v.2M324.5 102.3h.1M324.7 101.9h.1"/>
<path d="M324.9 102.3h.2M325.1 101.9h.1M328.4 101.9h.2M328.6 102.3h.2M328.9 101.9h.1M329 102.3h.2M329.1 102.3h.1M329.2 102.5h.1M329.3 102.4v.3M329.3 103v.2M329.5 102.7v.2M329.5 103.3v.2"/>
<path d="M329.9 106.9v.1M330.9 102.4h1.4v.7h-1.4zM331.1 102.4l.2 .1M331.3 102.4v.7M331.3 103.7v.1M331.3 104v.2M331.5 103.7v.1M331.5 104.1v.1M331.8 102.4l-.3 .1M331.8 102.4h-.2l-.1 .7M331.8 102.4h.1M333.4 106.9v.1"/>
<path d="M334.1 102.3h.1M334.3 101.9h.1M334.4 102.5h.1M334.5 102.3h.2M334.5 102.3v.3M334.8 101.9h.1M336.6 106.9v.1M337.8 101.4h.2M337.8 101.9h.2M337.8 102.3h.2M338.2 101.4h.7M338.2 101.9h10.4"/>
<path d="M338.2 102.3h10.4M338.4 102.3l.2 .2M338.4 114.1h.5M338.6 102.3v.7M338.6 103.3v.1M338.8 102.4h.1M338.8 102.5h.1M338.8 102.3v.7M338.8 103.3v.1M338.9 102.4v.5h3.4v-.5M338.9 102.4h3.4M338.9 100.8h8.9l.1 .6-8.9 .1z"/>
<path d="M338.9 114.1h.1M339.1 102.4h-.1M339.1 102.3v.1M339.5 102.4v.5M339.5 102.3v.1M339.6 100.7h.1M339.6 100.7h.2h-.2M340.1 106.9v.1M340.2 100.7h.1M340.3 100.7h-.1M340.3 100.7h.2M340.5 100.7h.1"/>
<path d="M340.6 102.3v.6M340.9 100.7h.1M340.9 100.7h.3M341.2 100.7h.1M341.2 102.4v.5M341.6 100.7h.1M341.6 100.7h.2M341.7 102.3v.6M341.8 102.3v.1M341.8 102.9v.1M341.8 103.3v.1M341.8 100.7h.1"/>
<path d="M341.9 100.7h-.1M341.9 100.7h.1M342.1 102.4h.1M342.1 102.3v.1M342.1 102.9v.1M342.1 103.3v.1M342.3 100.7h.1M342.3 100.7h.2M342.3 101.5v.4M342.3 102.4v.1M342.3 102.4h.1M342.3 102.3v.1"/>
<path d="M342.5 100.7h.1M342.9 100.7h.1M342.9 100.7h.3M343.2 100.7h.1M343.4 101.5v.4M343.6 100.7h.1M343.6 100.7h.3M343.6 102.3l.2 .2M343.7 101.9h.1M343.8 102.3v.7M343.8 103.3v.1M343.9 100.7h.1"/>
<path d="M344.1 101.9h-.1M344.1 102.4h.3M344.1 102.3v.7M344.1 103.3v.1M344.3 101.9h.1M344.3 100.7h.1M344.3 100.7h.2M344.4 102.4l-.3 .1M344.4 102.3v.1M344.5 100.7h.1M344.6 100.7h-.1M344.6 100.7h.1"/>
<path d="M344.9 100.7h.1M345 100.7h-.1M345 100.7h.2M345.2 100.7h.1M345.6 106.9v.1M345.6 100.7h.1M345.6 100.7h.3M345.6 102.3l.3 .2M345.7 101.9h.1M345.9 102.3v.7M345.9 103.3v.1M345.9 100.7h.1"/>
<path d="M346.1 101.9h-.1M346.1 102.4h.3M346.1 102.3v.7M346.1 103.3v.1M346.3 101.9h.1M346.3 100.7h.1M346.3 100.7h.3M346.4 102.4l-.3 .1M346.4 102.3v.1M346.6 100.7h.1M347.2 100.7h-.2h.2M347.2 100.7h.1"/>
<path d="M348.8 101.9h.2M348.8 102.3h.2M349.1 106.9v.1M351.1 106.9v.1M352.3 106.9v.1M355.8 106.9v.1M357.1 106.9v.1M360 106.9v.1M361.3 106.9l-.1 .1M361.9 106.9l-.1 .1M362.1 106.9v.1M362.5 106.9v.1"/>
<path d="M364.7 106.9v.1M365.4 103.6h.2M367.2 105.5v.1M367.3 106.9v.1M367.5 105.5v.1M367.6 106.9v.1M367.7 106.9h-.1M368.8 106.9v.1M368.9 105.6h.6M369 106.9v.1M369.1 105.5v.1M369.2 105.6h-.3"/>
<path d="M369.2 105.6h.2M369.2 105.6h.3M369.3 105.5v.1M369.3 106.9v.1M369.4 106.9v.1M369.5 105.6h.2M369.5 105.5v.1M369.6 106.9v.1M370.1 105.5v.1M370.1 106.9v.1M370.5 105.5v.1M370.5 106.9v.1"/>
<path d="M370.6 106.9h1.3M370.9 105.5v.1M370.9 106.9h.1M371.9 106.9v.1M372.1 106.9h.5M372.1 106.9v.1M372.3 105.5v.1M372.6 106.9v.1M372.6 105.5v.1M372.7 106.9l-.1 .1M372.9 106.9v.1M372.9 106.9h.7"/>
<path d="M372.9 105.5v.1M373.1 114v.4h12.3v-.4M373.6 106.9v.1M373.6 105.5v.1M373.7 106.9l-.1 .1M373.9 106.9h.7M373.9 105.5v.1M374.2 114.4v.4h10.1v-.4M374.6 105.5v.1M375 106.9h.7M375 105.5v.1M375.2 106.9h.1"/>
<path d="M375.7 107h.1M375.7 105.5v.1M375.7 106.9v.1M375.9 106.9h.8M375.9 105.5v.1M376.1 106.9h.1M376.6 106.9h.1M376.7 105.5v.1M376.9 106.9l.1 .1M377 106.9v.1M377 106.9h5M377 105.5v.1"/>
<path d="M377.3 105.5v.1M378.7 105.4v.2M378.7 106.9h.1M378.9 106.9h.1M379.4 106.9h.1M382 106.9v.1M383.6 106.9v.1M383.9 106.9v.1M384.7 106.9v.1M385 106.9v.1M385.8 106.9v.1M387 114.1h.1"/>
<path d="M387.4 114.1h.1M387.5 114.1h.1M387.9 114.1h.1M388.5 106.9v.1M73.6 181.2a5.6 5.6 0 0 1 3.9-1.6h75a5.6 5.6 0 0 1 5.5 5.6v38.3a5.6 5.6 0 0 1-5.5 5.6h-75a5.6 5.6 0 0 1-5.5-5.6v-38.3a5.6 5.6 0 0 1 1.6-4zM76.6 183.5l.7-.3 75.8 .1 .5 .4 .2 .7v13.2l-.4 .6-.7 .2-75.8-.1-.5-.4-.2-.6v-12.9zM76.7 184.5l-.5 1.2a1.74 1.74 0 0 1 1.7-1.8zM76.9 185l.6-.2h75a.78 .78 0 0 1 .8 .8v11.3a.78 .78 0 0 1-.8 .8h-75a.78 .78 0 0 1-.8-.8v-11.3zM77 184.2v.4h76v-.4M77.9 183.9h74.2M79.9 187.1l.5 .1v8.2h-.5zM95.5 189.1h.7l.9 2.4 .9-2.4h.7v3.6h-.4v-3.2l-1 2.5h-.4l-1-2.5v3.2h-.4z"/>
<path d="M99.7 189.1h2.3v.4h-1.8v1h1.7v.4h-1.7v1.3h1.8v.5h-2.3zM102.8 189.1h.8l.9 2.4 .9-2.4h.7v3.6h-.5v-3.2l-.9 2.5h-.5l-.9-2.5v3.2h-.5zM107.3 189.5a1.76 1.76 0 0 1 2.4 .2 1.76 1.76 0 0 1 0 2.4 1.76 1.76 0 0 1-2.4 .1 2.26 2.26 0 0 1 0-2.7zM107.9 189.6a1.32 1.32 0 0 1 1.6 .3 1.32 1.32 0 0 1 .1 1.6 1.2 1.2 0 0 1-1.6 .7 1.2 1.2 0 0 1-.6-1.7zM111 189.1h1.1a1.01 1.01 0 0 1 1.2 .6 1.01 1.01 0 0 1-.6 1.3l1.1 1.7h-.5l-.7-1.3-.6-.3h-.5v1.6h-.5zM111.5 189.5h.6a.64 .64 0 0 1 .7 .6 .64 .64 0 0 1-.7 .6h-.6zM113.6 189.1h.5l1 1.4 1-1.4h.5l-1.2 1.8v1.8h-.5v-1.8zM118.9 189.5a2 2 0 0 1 2.5-.2v.5a1.45 1.45 0 0 0-2-.1 1.45 1.45 0 0 0-.2 2 1.43 1.43 0 0 0 2.2 .2v.5a1.89 1.89 0 0 1-2.6-.3 1.89 1.89 0 0 1 .1-2.6zM123.1 189.1h.5l1.4 3.6h-.5l-.4-1h-1.6l-.3 1h-.5zM123.3 189.5l.7 1.8h-1.3zM125.5 189.1h1.1a1.01 1.01 0 0 1 1.2 .6 1.01 1.01 0 0 1-.6 1.3l1.1 1.7h-.5l-.7-1.3-.6-.3h-.5v1.6h-.5zM126 189.5h.6a.64 .64 0 0 1 .7 .6 .64 .64 0 0 1-.7 .6h-.6z"/>
<path d="M128.9 189.1h1a1.81 1.81 0 0 1 2.1 1.8 1.81 1.81 0 0 1-2.1 1.8h-1zM129.4 189.5a1.5 1.5 0 0 1 2.1 1.4 1.5 1.5 0 0 1-2.1 1.4zM149.6 187.1l.5 .1-.1 8.2h-.4zM152.1 183.9a1.74 1.74 0 0 1 1.7 1.8 1.74 1.74 0 0 0-1.7-1.8zM304.9 185.9a25.5 25.5 0 0 1 30.6-4.1 25.5 25.5 0 0 1 12.2 28.4 25.5 25.5 0 0 1-35.6 16.8 25.5 25.5 0 0 1-9.7-38.1zM306.3 187.3a23.5 23.5 0 0 1 35.2 2.2 23.5 23.5 0 0 1-6.6 34.7 23.5 23.5 0 0 1-33.5-11 24 24 0 0 1 4.9-25.9zM307.4 188a22 22 0 0 1 13-6.2v3.2l.4 .4 4.6-.1 .2-.3v-3.2a22.3 22.3 0 0 1 18.4 29.8 22.3 22.3 0 0 1-33.1 11.2 22.3 22.3 0 0 1-3.5-34.8zM79.6 209.2a4 4 0 0 1 2.8-1.2h65.2a4 4 0 0 1 4 4v7.3a4 4 0 0 1-4 4h-65.2a4 4 0 0 1-4-4v-7.3a4 4 0 0 1 1.2-2.8zM82.1 211.9a2.43 2.43 0 0 1 1.9-1h16.7a2.44 2.44 0 0 1 2.5 2.5v4.5a2.44 2.44 0 0 1-2.5 2.5h-16.7a2.44 2.44 0 0 1-2.4-2.5v-4.5zM85.7 215v1.3M86.6 216h.1M86.7 216.6h.2"/>
<path d="M86.7 214.7h.2M86.7 215.3l-.1 .9M87.1 216h.2M87.1 215.3h.2M92 215v1.3M92.8 216h.2M92.9 216.6h.3M92.9 214.7h.3M93 215.3l-.2 .9M93.4 216h.1M93.4 215.3h.1M98.3 215v1.3"/>
<path d="M99.1 216h.1M99.2 216.6h.2M99.2 214.7h.2M99.2 215.3l-.1 .9M99.7 216h.1M99.7 215.3h.1M105.1 211.5l1.5-.6h16.8a2.44 2.44 0 0 1 2.4 2.5v4.5a2.44 2.44 0 0 1-2.4 2.5h-16.8a2.44 2.44 0 0 1-2.4-2.5v-4.5a2.43 2.43 0 0 1 .9-1.9zM108.4 215v1.3M109.2 216h.2M109.3 216.6h.2M109.3 214.7h.2M109.4 215.3l-.2 .9"/>
<path d="M109.8 216h.1M109.8 215.3h.1M114.7 215v1.3M115.5 216h.1M115.6 216.6h.2M115.6 214.7h.2M115.6 215.3l-.1 .9M116 216h.2M116 215.3h.2M120.9 215v1.3M121.8 216h.1M121.8 216.6h.3"/>
<path d="M121.8 214.7h.3M121.9 215.3l-.1 .9M122.3 216h.2M122.3 215.3h.2M127.8 211.5l1.5-.6h16.7a2.44 2.44 0 0 1 2.4 2.5v4.5a2.44 2.44 0 0 1-2.4 2.5h-16.7a2.44 2.44 0 0 1-2.5-2.5v-4.5a2.43 2.43 0 0 1 1-1.9zM131 215v1.3M131.9 216h.1M131.9 216.6h.3M131.9 214.7h.3M132 215.3l-.1 .9M132.4 216h.2M132.4 215.3h.2"/>
<path d="M137.3 215v1.3M138.1 216h.2M138.2 216.6h.3M138.2 214.7h.3M138.3 215.3l-.2 .9M138.7 216h.1M138.7 215.3h.1M143.6 215v1.3M144.4 216h.1M144.5 216.6h.2M144.5 214.7h.2M144.5 215.3l-.1 .9"/>
<path d="M145 216h.1M145 215.3h.1M317.7 216.5h10.6l.2 .4-.1 5-.4 .3-10.3-.1-.2-.4v-4.8zM86.6 229.1v.3h.7v-.3M92.8 229.1v.3h.8v-.3M99.1 229.1v.3h.8v-.3M109.2 229.1v.3h.8v-.3M115.5 229.1v.3h.8v-.3M121.8 229.1v.3h.7v-.3M131.9 229.1v.3h.7v-.3M138.1 229.1v.3h.8v-.3M144.4 229.1v.3h.8v-.3"/>
<circle cx="264.4" cy="91.7" r=".47"/>
<circle cx="264.4" cy="91.6" r=".35"/>
<circle cx="317.1" cy="97.8" r="1.57"/>
<circle cx="317.1" cy="97.8" r="1.41"/>
<circle cx="317.1" cy="97.8" r=".93"/>
<circle cx="317.1" cy="97.8" r=".83"/>
<circle cx="317.1" cy="97.8" r=".58"/>
<circle cx="324.7" cy="91.7" r=".47"/>
<circle cx="324.7" cy="91.6" r=".35"/>
<circle cx="334.3" cy="91.7" r=".47"/>
<circle cx="334.3" cy="91.6" r=".35"/>
<circle cx="302.5" cy="101" r="2.81"/>
<circle cx="302.5" cy="101" r="2.76"/>
<circle cx="302.5" cy="101" r="2.59"/>
<circle cx="302.5" cy="101" r="2.27"/>
<circle cx="302.5" cy="101" r="2.25"/>
<circle cx="302.5" cy="101" r=".93"/>
<circle cx="302.5" cy="101" r=".84"/>
<circle cx="302.5" cy="101" r=".59"/>
<circle cx="310.9" cy="101" r="2.81"/>
<circle cx="310.9" cy="101" r="2.76"/>
<circle cx="310.9" cy="101" r="2.59"/>
<circle cx="310.9" cy="101" r="2.27"/>
<circle cx="310.9" cy="101" r="2.25"/>
<circle cx="310.9" cy="101" r=".93"/>
<circle cx="310.9" cy="101" r=".84"/>
<circle cx="310.9" cy="101" r=".59"/>
<circle cx="322.7" cy="101" r="2.81"/>
<circle cx="322.7" cy="101" r="2.76"/>
<circle cx="322.7" cy="101" r="2.59"/>
<circle cx="322.7" cy="101" r="2.27"/>
<circle cx="322.7" cy="101" r="2.25"/>
<circle cx="322.7" cy="101" r=".93"/>
<circle cx="322.7" cy="101" r=".84"/>
<circle cx="322.7" cy="101" r=".59"/>
<circle cx="330.2" cy="101.4" r=".31"/>
<circle cx="330.2" cy="101.4" r=".27"/>
<circle cx="330.2" cy="101.4" r=".17"/>
<circle cx="330.5" cy="100" r=".31"/>
<circle cx="330.5" cy="100" r=".27"/>
<circle cx="330.5" cy="100" r=".17"/>
<circle cx="331.6" cy="100.8" r="3.4"/>
<circle cx="331.6" cy="100.8" r="3.3"/>
<circle cx="331.6" cy="100.8" r="3"/>
<circle cx="332.8" cy="100" r=".31"/>
<circle cx="332.8" cy="100" r=".27"/>
<circle cx="332.8" cy="100" r=".17"/>
<circle cx="333.1" cy="101.4" r=".31"/>
<circle cx="333.1" cy="101.4" r=".27"/>
<circle cx="333.1" cy="101.4" r=".17"/>
<circle cx="370.3" cy="101.4" r=".52"/>
<circle cx="374.8" cy="101.4" r=".52"/>
<circle cx="314.2" cy="197.9" r="2.46"/>
<circle cx="314.2" cy="197.9" r="2.11"/>
<circle cx="314.2" cy="197.9" r="1.36"/>
<circle cx="331.7" cy="197.9" r="2.46"/>
<circle cx="331.7" cy="197.9" r="2.11"/>
<circle cx="331.7" cy="197.9" r="1.36"/>
<circle cx="86.1" cy="215.7" r="1.26"/>
<circle cx="86.1" cy="215.6" r="1.12"/>
<circle cx="86.1" cy="215.6" r=".73"/>
<circle cx="92.4" cy="215.7" r="1.26"/>
<circle cx="92.4" cy="215.6" r="1.12"/>
<circle cx="92.4" cy="215.6" r=".73"/>
<circle cx="98.6" cy="215.7" r="1.26"/>
<circle cx="98.6" cy="215.6" r="1.12"/>
<circle cx="98.6" cy="215.6" r=".73"/>
<circle cx="108.7" cy="215.7" r="1.26"/>
<circle cx="108.7" cy="215.6" r="1.12"/>
<circle cx="108.7" cy="215.6" r=".73"/>
<circle cx="115" cy="215.7" r="1.26"/>
<circle cx="115" cy="215.6" r="1.12"/>
<circle cx="115" cy="215.6" r=".73"/>
<circle cx="121.3" cy="215.7" r="1.26"/>
<circle cx="121.3" cy="215.6" r="1.12"/>
<circle cx="121.3" cy="215.6" r=".73"/>
<circle cx="131.4" cy="215.7" r="1.26"/>
<circle cx="131.4" cy="215.6" r="1.12"/>
<circle cx="131.4" cy="215.6" r=".73"/>
<circle cx="137.6" cy="215.7" r="1.26"/>
<circle cx="137.6" cy="215.6" r="1.12"/>
<circle cx="137.6" cy="215.6" r=".73"/>
<circle cx="143.9" cy="215.7" r="1.26"/>
<circle cx="143.9" cy="215.6" r="1.12"/>
<circle cx="143.9" cy="215.6" r=".73"/>
<circle cx="311.6" cy="208.8" r="2.46"/>
<circle cx="311.6" cy="208.8" r="2.11"/>
<circle cx="311.6" cy="208.8" r="1.36"/>
<circle cx="334.4" cy="208.8" r="2.46"/>
<circle cx="334.4" cy="208.8" r="2.11"/>
<circle cx="334.4" cy="208.8" r="1.36"/>
</g>
<path d="M12 269.3h396zM12 269h396v.3h-396z" fill-rule="evenodd" fill="#504e49"/>
<text font-size="7.8" fill="#141413" x="12" y="24.7">双层前接口与日版原始后接口</text>
<text font-size="3.5" fill="#141413" x="12" y="274.9">Sony PlayStation 详细模型图纸</text>
<g font-size="3.2" fill="#1b365d">
<text x="12" y="15.3">SCPH-1000 · 日版灰色主机与原版数字手柄</text>
<text x="371.4" y="15.3">PlayStation-DWG-02 / 12</text>
<text x="16.6" y="98">≈ 60</text>
</g>
<g font-size="3.2" fill="#504e49">
<text x="12" y="30.9">前部两组接口分别容纳记忆卡与数字手柄，防尘门、转轴、载体和金属接点独立建模。后部保留 S-Video、三路 RCA、RFU DC、串口、AV MULTI、并口及日式 AC；几何不定义生产电路。</text>
<text x="198.7" y="274.5">单位 mm · 比例见各视图</text>
<text x="317.6" y="274.5">图号 PlayStation-DWG-02</text>
<text x="12" y="279.3">全部尺寸为本模型近似值 · 内部为布局示意</text>
<text x="198.7" y="278.8">CAD Study · 2026.09.10</text>
<text x="317.6" y="278.8">第 2 / 12 页 · A3</text>
</g>
<g font-size="3.2" fill="#141413">
<text x="94.5" y="153">记忆卡与手柄的双层接口 · 0.578:1</text>
<text x="290.5" y="153">日版专有接口与并口防尘盖 · 0.561:1</text>
<text x="87.4" y="245">八接点卡槽与九位置手柄插座 · 1.742:1</text>
<text x="300.3" y="245">初代专用 S-Video 接口 · 4.376:1</text>
<text x="12" y="253.3">前部两组接口分别容纳记忆卡与数字手柄，防尘门、转轴、载体和金属接点独立建模。 图中尺寸单位统一为 mm，数字对应当前模型的几何和坐标。全部尺寸均为本模型学习近似值，不能用作制造公差或真实电子规格。</text>
<text x="12" y="258.6">后部保留 S-Video、三路 RCA、RFU DC、串口、AV MULTI、并口及日式 AC；几何不定义生产电路。 爆炸位移用于区分装配层，缩放视图不会改变尺寸数字。每个零件编号都可在组件清单中检索，重新修改模型后应同步重建这些图纸。</text>
</g>
</svg>
